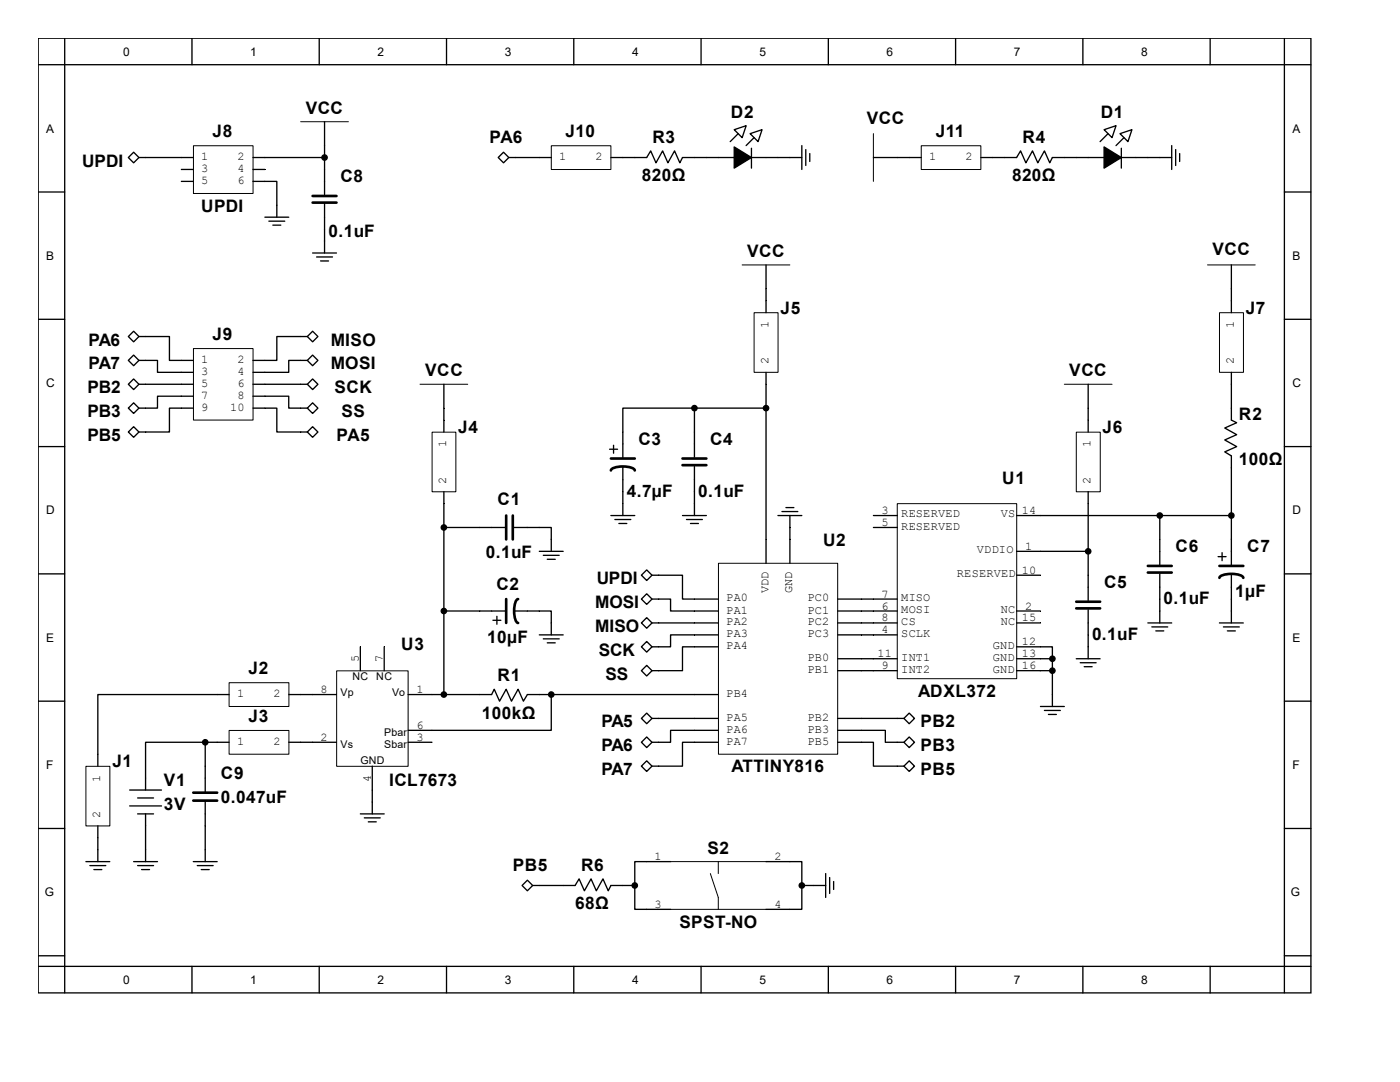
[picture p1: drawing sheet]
<svg xmlns="http://www.w3.org/2000/svg" width="279mm" height="216mm" viewBox="0 0 279 216" stroke-linecap="round" stroke-linejoin="round" font-family="sans-serif">
<g fill="none" stroke="#000" stroke-width=".26">
<path d="M7.6 7.6h254v190.5h-254zM7.6 12.9h254M12.9 7.6v190.5M38.3 7.6v5.3M63.7 7.6v5.3M89.1 7.6v5.3M114.5 7.6v5.3M139.9 7.6v5.3M165.3 7.6v5.3M190.7 7.6v5.3M216.1 7.6v5.3M241.5 7.6v5.3"/>
<path d="M256.3 7.6v190.5M7.6 38.3h5.3M26.7 30.4l1 1-1 1.1-1.1-1.1zM27.7 31.4h10.9M36.2 33.8h2.4M36.2 36.2h2.4M50.5 36.2h4.7v7.1M50.5 31.4h14.3M50.5 33.8h2.4M64.8 24.3v14.5M100.5 30.4l1 1-1 1.1-1.1-1.1zM101.5 31.4h8.5"/>
<path d="M121.9 31.4h7.2l.8-1.3 1 2.4 1.3-2.4 1.1 2.4 1.3-2.4 1.1 2.4 .5-1.1h10.3M146.5 25.9l2.4-.8-.8 2.4zM147.3 26.7l-1.6 1.6M149.7 26.7l2.4-.8-.8 2.4zM149.7 31.4h10.3M150 29.6v3.9M150.5 27.5l-1.6 1.6M160 29.1v4.7M160.8 29.8v3.2M161.6 30.6v1.6M174.3 31.4h9.5M195.7 31.4h7.2l.8-1.3 1 2.4 1.4-2.4 1 2.4 1.3-2.4 1.1 2.4 .5-1.1h10.3"/>
<path d="M220.3 25.9l2.4-.8-.8 2.4zM221.1 26.7l-1.5 1.6M223.5 26.7l2.4-.8-.8 2.4zM223.5 31.4h10.3M223.8 29.6v3.9M224.3 27.5l-1.6 1.6M233.8 29.1v4.7M234.6 29.8v3.2M235.4 30.6v1.6M256.3 38.3h5.3M52.9 43.3h4.7M53.7 44.1h3.1"/>
<path d="M54.5 44.9h1.5M62.4 50.5h4.8M63.2 51.3h3.2M64 52.1h1.6M64.8 40.7v9.8M152.9 52.9v9.5M245.7 52.9v9.5M7.6 63.7h5.3M25.6 76.7l1.1-1.1 1 1.1-1 1zM26.7 66.1l1 1.1-1 1-1.1-1zM26.7 70.9l1 1-1 1.1-1.1-1.1zM27.7 67.2h6.1v4.7h4.8"/>
<path d="M27.7 71.9h3.7v2.4h7.2M27.7 76.7h10.9M38.6 79.1h-7.2v2.3h-3.7M50.5 79.1h7.1v2.3h3.7M50.5 76.7h10.8M61.3 71.9l1.1-1 1 1-1 1.1zM61.3 76.7l1.1-1.1 1 1.1-1 1zM61.3 71.9h-3.7v2.4h-7.1M61.3 67.2h-6.1v4.7h-4.7M62.4 66.1l1 1.1-1 1-1.1-1zM88.6 76.7v9.5M152.9 74.3v38.1"/>
<path d="M217.2 76.7v9.5M245.7 74.3v9.5l1.1 .5-2.4 1.1 2.4 1.3-2.4 1.1 2.4 1.3-2.4 1.1 1.3 .8v21.9M256.3 63.7h5.3M7.6 89.1h5.3M26.7 80.4l1 1-1 1.1-1.1-1.1zM26.7 85.1l1 1.1-1 1.1-1.1-1.1zM38.6 81.4h-4.8v4.8h-6.1M50.5 81.4h4.7v4.8h6.1M61.3 81.4l1.1-1 1 1-1 1.1zM62.4 85.1l1 1.1-1 1.1-1.1-1.1zM88.6 98.1v40.5M121.7 89.6h1.5"/>
<path d="M122.4 88.8v1.6M124.3 93.1v9.8M138.6 81.4h-14.3v10.1M138.6 81.4v9.8M138.6 93.1v9.8M138.6 81.4h14.3M217.2 98.1v21.7M256.3 89.1h5.3M7.6 114.5h5.3M88.6 105.3h12.2M102.6 105.3h7.4v4.7M107.6 110h4.8"/>
<path d="M108.4 110.8h3.2M109.2 111.6h1.6M121.9 102.9h4.8M122.7 103.7h3.2M123.5 104.5h1.6M128 114.8l1.1-1.1 1 1.1-1 1zM129.1 118.5l1 1-1 1.1-1.1-1.1zM130.1 114.8h6.1v4.7h7.2M130.1 119.5h3.7v2.4h9.6M136.2 102.9h4.8M137 103.7h3.2M137.8 104.5h1.6"/>
<path d="M155.3 102.9h4.7M156.1 102.1h3.1M156.8 101.3h1.6M157.6 102.9v9.5M167.2 119.5h11.9M174.3 102.9h4.8M174.3 105.3h4.8M202.9 110h14.3M202.9 102.9h42.8M202.9 114.8h4.7M231.5 102.9v9.8M231.5 114.5v9.8"/>
<path d="M243.1 111.1h1.6M243.9 110.3v1.6M245.7 114.5v9.8M256.3 114.5h5.3M7.6 139.9h5.3M45.7 138.6h-26.2v14.3M57.6 138.6h9.6M71.9 129.1v4.7M76.7 129.1v4.7M81.4 138.6h16.7l.5-1.1 1.1 2.4 1.3-2.4 1.1 2.4 1.3-2.4 1.1 2.4 .8-1.3h38.1M88.6 121.9h12.4M98.4 123.8h1.6"/>
<path d="M99.2 123v1.6M102.6 121.9h7.4v4.8M107.6 126.7h4.8M108.4 127.5h3.2M109.2 128.3h1.6M110 138.6v7.1h-28.6M129.1 123.2l1 1.1-1 1.1-1.1-1.1zM129.1 128l1 1.1-1 1-1.1-1zM129.1 132.8l1 1-1 1.1-1.1-1.1zM130.1 124.3h13.3M143.4 126.7h-9.6v2.4h-3.7M143.4 129.1h-7.2v4.7h-6.1"/>
<path d="M167.2 121.9h11.9M167.2 126.7h11.9M167.2 124.3h11.9M167.2 133.8h11.9M167.2 131.4h11.9M202.9 129.1h7.1v2.3M202.9 121.9h4.7M202.9 124.3h4.7M202.9 133.8h7.1M202.9 131.4h7.1M210 131.4v9.6M214.8 131.4h4.8"/>
<path d="M215.6 132.2h3.2M216.4 133h1.6M217.2 121.7v9.7M229.1 124.3h4.7M229.9 125.1h3.1M230.7 125.9h1.6M243.4 124.3h4.7M244.2 125.1h3.1M245 125.9h1.5M256.3 139.9h5.3M25.9 157.6h6.3M27.5 159.2h3.1"/>
<path d="M41 148.1h-11.9v9.5M41 148.1h4.7M41 148.1v10.1M41 159.8v12.1M57.6 148.1h9.6M74.3 152.9v9.5M81.4 148.1h4.8M129.1 142.3l1 1.1-1 1-1.1-1zM129.1 147.1l1 1-1 1.1-1.1-1.1zM129.1 151.8l1 1.1-1 1-1.1-1zM130.1 143.4h13.3M143.4 145.7h-9.6v2.4h-3.7"/>
<path d="M143.4 148.1h-7.2v4.8h-6.1M167.2 145.7h9.5v2.4h3.7M167.2 148.1h7.1v4.8h6.1M167.2 143.4h13.2M180.4 143.4l1.1-1.1 1 1.1-1 1zM180.4 148.1l1.1-1 1 1-1 1.1zM180.4 152.9l1.1-1.1 1 1.1-1 1zM207.6 141h4.8M208.4 141.8h3.2M209.2 142.6h1.6M7.6 165.3h5.3M17.1 171.9h4.8"/>
<path d="M17.9 172.7h3.2M18.7 173.5h1.6M19.5 164.8v7.1M25.9 160.8h6.3M26.7 171.9h4.7M27.5 162.4h3.1M27.5 172.7h3.1M28.3 173.5h1.5M29.1 162.4v9.5M38.6 171.9h4.7M39.4 172.7h3.1M40.2 173.5h1.6"/>
<path d="M71.9 162.4h4.8M72.7 163.2h3.2M73.5 164h1.6M104.2 176.7l1.1-1.1 1 1.1-1 1zM106.3 176.7h8.5l.8-1.3 1 2.3 1.4-2.3 1 2.3 1.3-2.3 1.1 2.3 .5-1h4.8M126.7 176.7v4.8h7.1M133.8 171.9h-7.1v4.8M152.9 171.9h7.1v4.8M160 176.7v4.8h-7.1M160 176.7h4.8M164.8 174.3v4.8M165.6 175.1v3.2"/>
<path d="M166.4 175.9v1.6M256.3 165.3h5.3M7.6 190.7h5.3M7.6 192.8h254M38.3 192.8v5.3M63.7 192.8v5.3M89.1 192.8v5.3M114.5 192.8v5.3M139.9 192.8v5.3M165.3 192.8v5.3M190.7 192.8v5.3M216.1 192.8v5.3"/>
<path d="M241.5 192.8v5.3M256.3 190.7h5.3"/>
</g>
<g fill="none" stroke="#000" stroke-width=".2">
<path d="M38.6 29.1h11.9v9.5h-11.9zM60 24.3h9.5M110 29.1h11.9v4.7h-11.9zM174.3 26.7v9.5M183.9 29.1h11.8v4.7h-11.8zM148.1 52.9h9.5M241 52.9h9.5M38.6 69.6h11.9v14.2h-11.9zM83.8 76.7h9.5M150.5 62.4h4.8v11.9h-4.8zM212.4 76.7h9.5M243.4 62.4h4.8v11.9h-4.8z"/>
<path d="M86.2 86.2h4.8v11.9h-4.8zM214.8 86.2h4.8v11.9h-4.8zM143.4 112.4h23.8v38.1h-23.8zM179.1 100.5h23.8v34.9h-23.8zM45.7 136.2h12v4.8h-12zM67.2 133.9h14.2v19h-14.2zM17.1 152.9h4.8v11.9h-4.8zM45.7 145.8h12v4.7h-12zM133.8 171.9h19.1M141.8 174.3l1.6 4.8v2.4M143.4 171.9v2.4M133.8 181.5h19.1"/>
</g>
<g fill="none" stroke="#000" stroke-width=".53">
<path d="M62.4 39.1h4.8M62.4 40.4h4.8M121.9 93.9a2.44 2.44 0 0 1 2.4-.8l1.2 .1a1.27 1.27 0 0 1 1.2 .7M121.9 91.5h4.8M136.2 92.8h4.8M136.2 91.5h4.8M101 102.9v4.7M101 119.5v4.8M102.3 102.9v4.7M103.4 119.5a2.44 2.44 0 0 0-.8 2.4l.1 1.2a1.27 1.27 0 0 0 .7 1.2M229.1 112.9h4.7M229.1 114.2h4.7"/>
<path d="M243.4 115.3a2.44 2.44 0 0 1 2.3-.8l1.2 .1a1.27 1.27 0 0 1 1.2 .7M243.4 112.9h4.7M214.8 120.1h4.8M214.8 121.4h4.8M38.6 158.2h4.7M38.6 159.8h4.7"/>
</g>
<g fill="#000" stroke="#000" stroke-width=".26">
<path d="M146.5 29.3l3.5 2.1-3.5 2.1zM220.3 29.3l3.5 2.1-3.5 2.1z"/>
<circle cx="64.8" cy="31.4" r=".53"/>
<circle cx="138.6" cy="81.4" r=".53"/>
<circle cx="152.9" cy="81.4" r=".53"/>
<circle cx="88.6" cy="105.3" r=".53"/>
<circle cx="217.2" cy="110" r=".53"/>
<circle cx="231.5" cy="102.9" r=".53"/>
<circle cx="245.7" cy="102.9" r=".53"/>
<circle cx="88.6" cy="121.9" r=".53"/>
<circle cx="88.6" cy="138.6" r=".53"/>
<circle cx="110" cy="138.6" r=".53"/>
<circle cx="210" cy="133.8" r=".53"/>
<circle cx="210" cy="131.4" r=".53"/>
<circle cx="41" cy="148.1" r=".53"/>
<circle cx="126.7" cy="176.7" r=".53"/>
<circle cx="160" cy="176.7" r=".53"/>
</g>
<g font-size="3.4">
<text x="61" y="22.6">VCC</text>
<text x="145.9" y="23.5">D2</text>
<text x="219.7" y="23.5">D1</text>
<text x="42.4" y="27.4">J8</text>
<text x="97.7" y="28.5">PA6</text>
<text x="112.9" y="27.4">J10</text>
<text x="130.2" y="28.5">R3</text>
<text x="173" y="24.8">VCC</text>
<text x="186.8" y="27.4">J11</text>
<text x="204.1" y="28.5">R4</text>
<text x="16.4" y="33.2">UPDI</text>
<text x="67.9" y="36.4">C8</text>
<text x="128.1" y="36.2">820Ω</text>
<text x="202" y="36.2">820Ω</text>
<text x="40.2" y="42.2">UPDI</text>
<text x="65.5" y="47.2">0.1uF</text>
<text x="149.1" y="51.2">VCC</text>
<text x="242" y="51">VCC</text>
<text x="155.8" y="62.6">J5</text>
<text x="248.6" y="62.6">J7</text>
<text x="17.7" y="69">PA6</text>
<text x="42.4" y="67.9">J9</text>
<text x="66" y="69">MISO</text>
<text x="17.7" y="73.7">PA7</text>
<text x="66" y="73.7">MOSI</text>
<text x="84.8" y="75.1">VCC</text>
<text x="213.4" y="75.1">VCC</text>
<text x="17.4" y="78.5">PB2</text>
<text x="17.4" y="83.2">PB3</text>
<text x="66.8" y="78.5">SCK</text>
<text x="68.2" y="83.2">SS</text>
<text x="247.3" y="83.8">R2</text>
<text x="17.4" y="88">PB5</text>
<text x="67.2" y="88">PA5</text>
<text x="91.4" y="86.4">J4</text>
<text x="127.4" y="88.8">C3</text>
<text x="141.7" y="88.8">C4</text>
<text x="220" y="86.4">J6</text>
<text x="247.3" y="92.8">100Ω</text>
<text x="99.3" y="100.7">C1</text>
<text x="125.1" y="99.1">4.7µF</text>
<text x="139.3" y="99.1">0.1uF</text>
<text x="200" y="96.5">U1</text>
<text x="96.9" y="111.3">0.1uF</text>
<text x="164.3" y="108.9">U2</text>
<text x="234.6" y="110.2">C6</text>
<text x="248.9" y="110.2">C7</text>
<text x="99.1" y="117.6">C2</text>
<text x="119.1" y="116.6">UPDI</text>
<text x="220.3" y="117.4">C5</text>
<text x="246.5" y="119.2">1µF</text>
<text x="118.8" y="121.3">MOSI</text>
<text x="232.2" y="120.6">0.1uF</text>
<text x="80.1" y="129.8">U3</text>
<text x="97.2" y="128.2">10µF</text>
<text x="118.8" y="126.1">MISO</text>
<text x="119.5" y="130.9">SCK</text>
<text x="217.9" y="127.7">0.1uF</text>
<text x="49.6" y="134.6">J2</text>
<text x="99.3" y="135.9">R1</text>
<text x="120.8" y="135.6">SS</text>
<text x="96.2" y="143.6">100kΩ</text>
<text x="183.2" y="139.1">ADXL372</text>
<text x="49.6" y="144.1">J3</text>
<text x="120" y="145.2">PA5</text>
<text x="120" y="149.9">PA6</text>
<text x="183.7" y="145.2">PB2</text>
<text x="183.7" y="149.9">PB3</text>
<text x="22.4" y="153.1">J1</text>
<text x="44.1" y="155.5">C9</text>
<text x="120" y="154.7">PA7</text>
<text x="146" y="154.1">ATTINY816</text>
<text x="183.7" y="154.7">PB5</text>
<text x="32.7" y="156.8">V1</text>
<text x="32.7" y="161.5">3V</text>
<text x="44.1" y="160.2">0.047uF</text>
<text x="77.7" y="156.8">ICL7673</text>
<text x="102.4" y="173.7">PB5</text>
<text x="116" y="173.7">R6</text>
<text x="141.2" y="170.3">S2</text>
<text x="114.8" y="181.4">68Ω</text>
<text x="135.6" y="185.1">SPST-NO</text>
</g>
<g font-size="2.4">
<text x="24.6" y="11.1">0</text>
<text x="50" y="11.1">1</text>
<text x="75.4" y="11.1">2</text>
<text x="100.8" y="11.1">3</text>
<text x="126.2" y="11.1">4</text>
<text x="151.6" y="11.1">5</text>
<text x="177" y="11.1">6</text>
<text x="202.4" y="11.1">7</text>
<text x="227.8" y="11.1">8</text>
<text x="9.2" y="26.5">A</text>
<text x="257.9" y="26.5">A</text>
<text x="40.2" y="31.9">1</text>
<text x="40.2" y="34.3">3</text>
<text x="47.4" y="31.9">2</text>
<text x="47.4" y="34.3">4</text>
<text x="111.6" y="31.9">1</text>
<text x="118.9" y="31.9">2</text>
<text x="185.4" y="31.9">1</text>
<text x="192.7" y="31.9">2</text>
<text x="40.2" y="36.7">5</text>
<text x="47.4" y="36.7">6</text>
<text x="9.2" y="51.9">B</text>
<text x="257.9" y="51.9">B</text>
<text x="153.4" y="65.4" transform="rotate(-90 153.4 65.4)">1</text>
<text x="246.2" y="65.4" transform="rotate(-90 246.2 65.4)">1</text>
<text x="9.2" y="77.3">C</text>
<text x="40.2" y="72.4">1</text>
<text x="40.2" y="74.8">3</text>
<text x="40.2" y="77.2">5</text>
<text x="47.4" y="72.4">2</text>
<text x="47.4" y="74.8">4</text>
<text x="47.4" y="77.2">6</text>
<text x="153.4" y="72.7" transform="rotate(-90 153.4 72.7)">2</text>
<text x="246.2" y="72.7" transform="rotate(-90 246.2 72.7)">2</text>
<text x="257.9" y="77.3">C</text>
<text x="40.2" y="79.5">7</text>
<text x="40.2" y="81.9">9</text>
<text x="45.9" y="81.9">10</text>
<text x="47.4" y="79.5">8</text>
<text x="89.1" y="89.3" transform="rotate(-90 89.1 89.3)">1</text>
<text x="217.6" y="89.3" transform="rotate(-90 217.6 89.3)">1</text>
<text x="89.1" y="96.5" transform="rotate(-90 89.1 96.5)">2</text>
<text x="217.6" y="96.5" transform="rotate(-90 217.6 96.5)">2</text>
<text x="9.2" y="102.7">D</text>
<text x="175.9" y="102.6">3</text>
<text x="175.9" y="104.9">5</text>
<text x="179.9" y="103.3">RESERVED</text>
<text x="179.9" y="105.7">RESERVED</text>
<text x="199.7" y="103.3">VS</text>
<text x="203.9" y="102.6">14</text>
<text x="257.9" y="102.7">D</text>
<text x="194.9" y="110.4">VDDIO</text>
<text x="204.6" y="109.7">1</text>
<text x="153.4" y="118.4" transform="rotate(-90 153.4 118.4)">VDD</text>
<text x="158.1" y="118.4" transform="rotate(-90 158.1 118.4)">GND</text>
<text x="175.9" y="119.3">7</text>
<text x="179.9" y="119.9">MISO</text>
<text x="191" y="115.2">RESERVED</text>
<text x="203.9" y="114.5">10</text>
<text x="144.9" y="124.8">PA2</text>
<text x="144.9" y="120">PA0</text>
<text x="144.9" y="122.4">PA1</text>
<text x="161.2" y="120">PC0</text>
<text x="161.2" y="122.4">PC1</text>
<text x="161.2" y="124.8">PC2</text>
<text x="175.9" y="121.6">6</text>
<text x="175.9" y="124">8</text>
<text x="179.9" y="122.3">MOSI</text>
<text x="179.9" y="124.7">CS</text>
<text x="199.7" y="122.3">NC</text>
<text x="199.7" y="124.7">NC</text>
<text x="203.9" y="124">15</text>
<text x="204.6" y="121.6">2</text>
<text x="9.2" y="128.1">E</text>
<text x="144.9" y="127.2">PA3</text>
<text x="144.9" y="129.5">PA4</text>
<text x="161.2" y="132">PB0</text>
<text x="161.2" y="127.2">PC3</text>
<text x="175.1" y="131.1">11</text>
<text x="175.9" y="126.4">4</text>
<text x="179.9" y="127.1">SCLK</text>
<text x="179.9" y="131.8">INT1</text>
<text x="198.1" y="129.5">GND</text>
<text x="198.1" y="131.8">GND</text>
<text x="203.9" y="128.8">12</text>
<text x="203.9" y="131.1">13</text>
<text x="257.9" y="128.1">E</text>
<text x="71.6" y="132.1" transform="rotate(-90 71.6 132.1)">5</text>
<text x="76.4" y="132.1" transform="rotate(-90 76.4 132.1)">7</text>
<text x="161.2" y="134.3">PB1</text>
<text x="175.9" y="133.5">9</text>
<text x="179.9" y="134.2">INT2</text>
<text x="198.1" y="134.2">GND</text>
<text x="203.9" y="133.5">16</text>
<text x="47.3" y="139.1">1</text>
<text x="54.6" y="139.1">2</text>
<text x="64" y="138.3">8</text>
<text x="83.1" y="138.3">1</text>
<text x="144.9" y="143.8">PA5</text>
<text x="144.9" y="139.1">PB4</text>
<text x="161.2" y="143.8">PB2</text>
<text x="47.3" y="148.6">1</text>
<text x="54.6" y="148.6">2</text>
<text x="64" y="147.8">2</text>
<text x="83.1" y="147.8">3</text>
<text x="83.1" y="145.4">6</text>
<text x="144.9" y="146.2">PA6</text>
<text x="144.9" y="148.6">PA7</text>
<text x="161.2" y="148.6">PB5</text>
<text x="161.2" y="146.2">PB3</text>
<text x="9.2" y="153.5">F</text>
<text x="20" y="156" transform="rotate(-90 20 156)">1</text>
<text x="257.9" y="153.5">F</text>
<text x="74" y="156" transform="rotate(-90 74 156)">4</text>
<text x="20" y="163.2" transform="rotate(-90 20 163.2)">2</text>
<text x="130.6" y="171.6">1</text>
<text x="154.6" y="171.6">2</text>
<text x="8.9" y="178.9">G</text>
<text x="257.6" y="178.9">G</text>
<text x="130.6" y="181.1">3</text>
<text x="154.6" y="181.1">4</text>
<text x="24.6" y="196.3">0</text>
<text x="50" y="196.3">1</text>
<text x="75.4" y="196.3">2</text>
<text x="100.8" y="196.3">3</text>
<text x="126.2" y="196.3">4</text>
<text x="151.6" y="196.3">5</text>
<text x="177" y="196.3">6</text>
<text x="202.4" y="196.3">7</text>
<text x="227.8" y="196.3">8</text>
</g>
<g font-size="2.1">
<text x="70.3" y="135.7">NC</text>
<text x="75.1" y="135.7">NC</text>
<text x="67.9" y="138.9">Vp</text>
<text x="78.3" y="138.9">Vo</text>
<text x="67.9" y="149.2">Vs</text>
<text x="76.7" y="149.2">Sbar</text>
<text x="76.7" y="146.9">Pbar</text>
<text x="71.9" y="152.4">GND</text>
</g>
</svg>
